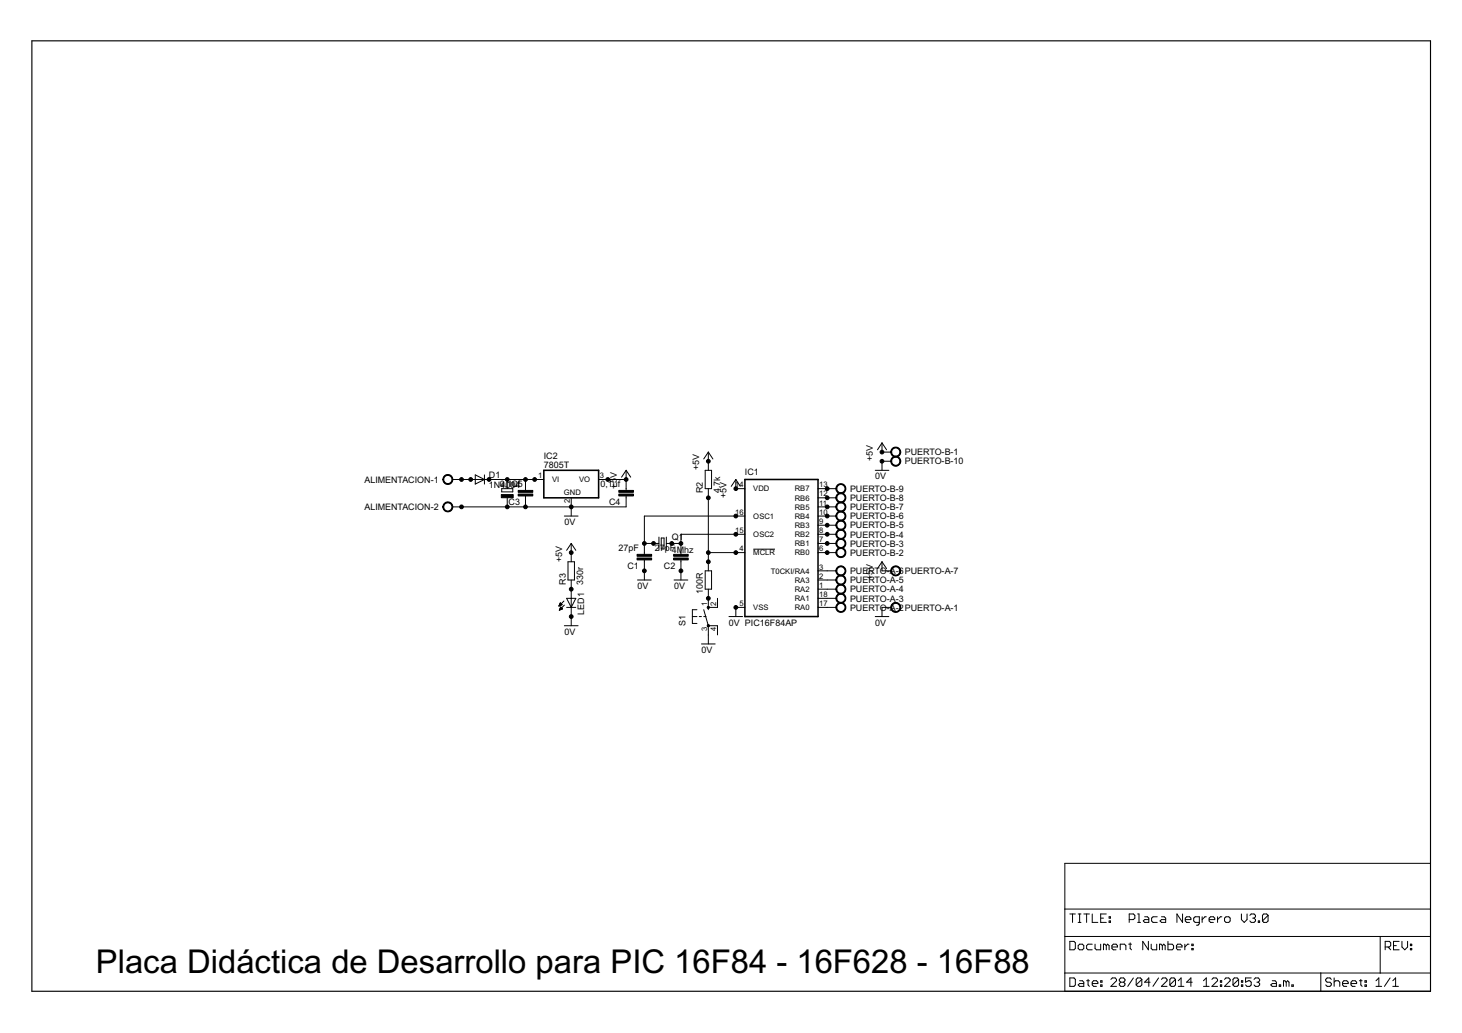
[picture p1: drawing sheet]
<svg xmlns="http://www.w3.org/2000/svg" width="297mm" height="210mm" viewBox="0 0 297 210" stroke-linecap="round" stroke-linejoin="round" font-family="sans-serif">
<g fill="#000" stroke="#000" stroke-width=".2">
<path d="M91.9 97.4h1.9zM95.6 97.4h1.9zM93.8 97.4h1.8zM96.6 98.4l1.8-1zM96.6 96.5v1.9zM96.6 96.5l1.8 .9zM98.4 96.5v.9zM98.4 97.4v1zM97.5 97.4h1.9zM101.9 99.9h2.3zM101.9 99.3v.6zM101.9 99.3h2.3z"/>
<path d="M103.1 97.4v1.9zM103.1 97.4h3.7zM99.4 97.4h3.7zM104.2 99.3v.6zM106.8 97.4v1.9zM106.8 99.3v.4zM106.8 97.4h1.8zM108.6 97.4h1.9zM121.6 97.4h1.9zM123.5 97.4h3.7zM127.2 97.4v1.9zM127.2 99.3v.4z"/>
<path d="M127.2 95.6v1.8zM127.2 95.6l-.9 1.4zM127.2 95.6l.9 1.4zM143.3 95.6v3.7zM143.9 93.7v1.9zM143.9 91.9v1.8zM143.9 91.9l-.9 1.4zM144.6 95.6v3.7zM143.3 95.6h1.3zM143.3 99.3h1.3zM143.9 91.9l.9 1.4zM149.5 99.3h1.8z"/>
<path d="M149.5 97.4v1.9zM149.5 97.4l-.9 1.4zM149.5 97.4l.9 1.4zM166.2 99.3h1.9zM168.1 99.3h1.8zM177.8 95.6h2.8zM179.2 91.9h1.9zM179.2 93.7h1.9zM179.2 93.7v1.9zM179.2 90v1.9zM179.2 90l-.9 1.4zM179.2 90l.9 1.4z"/>
<path d="M91.9 103h1.9zM93.8 103h9.3zM103.1 101.2v1.8zM103.1 103h3.7zM106.8 101.2v1.8zM106.8 100.8v.4zM106.8 103h9.3zM114.7 104.9h2.8zM115.4 114.2v3.7zM116.1 101.2v1.8zM116.1 103v1.9zM116.1 112.3v1.9z"/>
<path d="M116.1 117.9v1.8zM116.1 110.4v1.9zM116.1 110.4l-1 1.4zM116.1 119.7v1.9zM116.1 103h11.1zM116.7 114.2v3.7zM115.4 114.2h1.3zM115.4 117.9h1.3zM116.1 110.4l.9 1.4zM127.2 101.2v1.8zM127.2 100.8v.4zM129.5 117.9h2.8z"/>
<path d="M130.9 114.2v1.8zM130.9 110.4v1.9zM130.9 113.8v.4zM130.9 112.3v.4zM130.9 116v1.9zM130.9 104.9v5.5zM132.8 110.4h1.1zM130.9 110.4h1.9zM133.9 109.1v2.6zM134.3 109.3v2.2zM134.3 111.5h.6zM134.9 109.3v2.2z"/>
<path d="M134.3 109.3h.6zM135.4 110.4h1.1zM135.4 109.1v2.6zM136.5 110.4h1.8zM136.9 117.9h2.8zM138.3 114.2v1.8zM138.3 110.4v1.9zM138.3 113.8v.4zM138.3 112.3v.4zM138.3 116v1.9zM138.3 108.6v1.8zM143.3 116v3.7z"/>
<path d="M143.9 114.2v1.8zM143.9 99.3v1.9zM143.9 112.3v1.9zM143.9 101.2v11.1zM144.6 116v3.7zM143.3 116h1.3zM143.3 119.7h1.3zM149.5 112.3h1.8zM149.5 104.9h1.8zM149.5 108.6h1.8zM130.9 104.9h18.6zM138.3 108.6h11.2z"/>
<path d="M143.9 112.3h5.6zM153.1 111.6h4.4zM166.2 119.7h1.9zM166.2 117.9h1.9zM166.2 116h1.9zM166.2 112.3h1.9zM166.2 110.4h1.9zM166.2 108.6h1.9zM166.2 106.7h1.9zM166.2 104.9h1.9zM166.2 103h1.9zM166.2 101.2h1.9z"/>
<path d="M168.1 112.3h1.8zM168.1 110.4h1.8zM168.1 108.6h1.8zM168.1 106.7h1.8zM168.1 104.9h1.8zM168.1 103h1.8zM168.1 101.2h1.8zM168.1 119.7h1.8zM168.1 117.9h1.8zM168.1 116h1.8zM179.2 116h1.9zM179.2 114.2v1.8z"/>
<path d="M179.2 114.2l-.9 1.3zM179.2 114.2l.9 1.3zM113.8 122.5l-.2 .6zM113.6 123.1h.1zM113.6 123h.3zM113.9 123.3l-.3 .7zM113.7 122.9h.4zM113.7 122.8h.5zM113.7 123.9h.2zM113.7 122.7h.4zM113.7 123.8h.4zM113.7 122.7h.3z"/>
<path d="M113.8 123.7h.5zM113.8 122.6h.1zM113.8 123.6h.4zM113.8 122.5l.4 .4zM113.8 123.5h.3zM113.9 123.5h.2zM113.9 123.3l.4 .4zM113.6 123.1l.6-.2zM113.6 124l.7-.3zM114.6 122.1l-1 1zM114.7 123l-1.1 1zM114.7 127.1h2.8z"/>
<path d="M115.1 121.6l1 1.8zM115.1 123.4h1zM116.1 123.4v1.9zM115.1 121.6h1zM116.1 121.6v1.8zM116.1 125.3v1.8zM117 121.6l-.9 1.8zM116.1 123.4h.9zM116.1 121.6h.9zM140.7 123.9h.9zM140.7 126.7h.9zM140.7 123.9v1.4z"/>
<path d="M140.7 125.3v1.4zM140.7 125.3h.9zM142.1 125.3h.4zM142.5 130.9h2.8zM143 125.3h.4zM143.9 127.1v1.9zM143.9 121.6v1.8zM143.9 123.4v.5zM143 123.9l.9 3.2zM143.9 119.7v1.9zM143.9 129v1.9zM145.8 121.6v1.8z"/>
<path d="M145.8 127.1v1.9zM143.9 123.4h1.9zM143.9 127.1h1.9zM148.1 125.3h2.8zM149.5 123.4h1.8zM149.5 123.4v1.9zM166.2 123.4h1.9zM166.2 121.6h1.9zM168.1 123.4h1.8zM168.1 121.6h1.8zM177.8 125.3h2.8zM179.2 123.4h1.9z"/>
<path d="M179.2 123.4v1.9zM216.3 175.4h74.3zM290.6 175.4v9.3zM216.3 197.7h52.1zM216.3 190.3v7.4zM216.3 184.7v5.6zM216.3 184.7h74.3zM216.3 175.4v9.3zM217.4 198.7v1.7zM217.4 185.7h1.1zM217.4 191.3v1.7zM217.4 193h.8z"/>
<path d="M217.9 185.7v1.7zM217.4 198.7h.8zM218.2 193l.3-.3zM217.4 191.3h.8zM218.2 198.7l.3 .3zM218.5 191.6v1.1zM218.2 191.3l.3 .3zM219.1 187.4h.5zM219.1 185.7h.5zM219.1 192.2v.5zM219.1 192.7l.3 .3zM219.4 199.3h.5z"/>
<path d="M219.4 199.9h.8zM219.4 185.7v1.7zM219.4 193h.5zM219.4 191.9l-.3 .3zM219.9 199.3l.3 .3zM219.9 193l.3-.3zM219.4 191.9h.5zM220.2 199.6v.8zM220.2 185.7h1.1zM220.2 192.2v.5zM219.9 191.9l.3 .3zM220.8 199.3h.5z"/>
<path d="M220.8 185.7v1.7zM220.8 192.2v.5zM220.8 192.7l.3 .3zM221.1 199v1.1zM221.1 191.9l-.3 .3zM221.1 193h.8zM222.2 199.3l-.3 .3zM221.9 185.7v1.7zM221.9 187.4h1.2zM221.1 191.9h.8zM222.2 199.3h.6zM222.5 191.9v.8z"/>
<path d="M222.5 192.7l.3 .3zM222.8 199.3l.3 .3zM222.8 193h.8zM223.1 199.6v.3zM221.9 199.9h1.2zM223.6 199.3h.3zM223.6 199.3v.3zM223.6 185.7v1.7zM223.6 187.4h1.2zM223.6 186.6h.6zM223.6 191.9v1.1zM223.9 199.3v.3z"/>
<path d="M223.6 199.6h.3zM224.2 191.9v1.1zM224.2 191.9h.3zM224.5 191.9l.3 .3zM223.6 185.7h1.2zM224.8 192.2v.8zM225 191.9l-.2 .3zM225 191.9l.3 .3zM225.3 186.3h.3zM225.3 186.3v.3zM225.3 187.1h.3zM225.3 187.1v.3z"/>
<path d="M225.3 192.2v.8zM225.6 186.3v.3zM225.3 186.6h.3zM225.6 187.1v.3zM225.3 187.4h.3zM225.9 192.2v.5zM226.2 191.9l-.3 .3zM226 198.7l-.3 .3zM225.9 192.7l.3 .3zM226.2 191.9h.6zM226 198.7h.6zM226.2 193h.6z"/>
<path d="M226.8 191.9l.2 .3zM226.8 199v.3zM226.6 198.7l.2 .3zM227 192.2v.2zM225.9 192.4h1.1zM227.4 199l.3-.3zM227.4 199.9l.3-.3zM227.4 199v.3zM227.6 191.9v1.1zM227.6 191.9h.9zM227.7 198.7h.6zM227.4 199.3l.3 .3z"/>
<path d="M227.7 199.6h.6zM228.3 198.7l.3 .3zM228.3 199.6l.3 .3zM228.5 191.9l.2 .3zM228.6 199v.3zM228.6 199.3l-.3 .3zM228.6 199.9v.2zM228.7 192.2v.8zM229.3 191.9h.6zM229.4 185.7v1.7zM229.4 185.7h.9zM229.6 191.6v1.1z"/>
<path d="M229.6 192.7l.3 .3zM230.3 185.7l.3 .3zM229.4 186.9h.9zM230.6 186v.6zM230.6 186.6l-.3 .3zM231.1 198.7l-.3 .3zM231.1 198.7h.6zM231.1 185.7h.3zM231.1 187.4h.6zM231.4 185.7v1.7zM231.7 198.7l.3 .3zM232 199v1.1z"/>
<path d="M232.2 191.3v1.7zM232.2 191.3l1.1 1.7zM232.3 187.1l.3-.2zM232.6 199.6h1.1zM232.6 186.3h.5zM232.3 187.1l.3 .3zM232.6 186.9h.8zM233.1 186.3l.3 .3zM233.3 191.3v1.7zM233.4 198.7l-.8 .9zM233.4 186.6v.8zM232.6 187.4h.8z"/>
<path d="M233.9 191.9v.8zM233.9 192.7l.3 .3zM234 186.6v.5zM234 187.1l.3 .3zM234.2 193h.8zM234 186.6l.3-.3zM234.3 187.4h.8zM235 191.9v1.1zM234.3 186.3h.8zM235.6 191.9v1.1zM235.6 191.9h.3zM235.7 187.1l.3-.2z"/>
<path d="M235.9 191.9l.3 .3zM236 186.3h.5zM235.7 187.1l.3 .3zM236 186.9h.8zM236.2 192.2v.8zM236.2 192.2l.3-.3zM236.3 198.7l-.3 .3zM236.5 191.9l.2 .3zM236.5 186.3l.3 .3zM236.7 192.2v.8zM236.3 198.7h.5zM236.8 186.6v.8z"/>
<path d="M236 187.4h.8zM237.1 199v.3zM236.8 198.7l.3 .3zM237.3 191.3v1.7zM237.3 193h.8zM238 198.7l-.3 .3zM238 198.7h.5zM238.1 193l.3-.3zM237.3 191.9h.8zM238.4 192.2v.5zM238.1 191.9l.3 .3zM238.5 198.7l.3 .3z"/>
<path d="M238.8 199v1.1zM239 192.2v.5zM239.3 191.9l-.3 .3zM239.1 185.7v1.7zM239.1 185.7l1.2 1.7zM239 192.7l.3 .3zM239.3 191.9h.6zM239.4 199.3l.6-.6zM239.3 193h.6zM239.9 191.9l.3 .3zM240 198.7v1.7zM240.2 192.2v.2z"/>
<path d="M239 192.4h1.2zM240.3 185.7v1.7zM240.7 191.9v1.1zM240.7 192.4l.6-.5zM240.8 186.6v.5zM240.8 186.6l.3-.3zM241.1 199.6h1.1zM240.8 187.1l.3 .3zM241.1 186.3h.6zM241.3 191.9h.3zM241.1 187.4h.6zM241.7 186.3l.3 .3z"/>
<path d="M242 198.7l-.9 .9zM242 186.6v.3zM240.8 186.9h1.2zM242.1 191.9h.3zM242.1 191.9v.3zM242.1 192.7h.3zM242.1 192.7v.3zM242.4 191.9v.3zM242.1 192.2h.3zM242.4 192.7v.3zM242.1 193h.3zM242.5 186.6v.5z"/>
<path d="M242.5 187.1l.3 .3zM242.5 186.6l.3-.3zM242.8 187.4h.9zM243.1 188h.3zM243.7 187.7l-.3 .3zM243.7 186.3v1.4zM242.8 186.3h.9zM244.2 186.3v1.1zM244.2 186.9l.6-.6zM244.5 199.3l.6-.6zM244.8 186.3h.3zM245.1 198.7v1.7z"/>
<path d="M245.7 186.6v.5zM245.7 186.6l.3-.3zM245.7 187.1l.3 .3zM246 186.3h.5zM246.5 198.7l-.3 .3zM246 187.4h.5zM246.5 186.3l.3 .3zM246.8 186.6v.3zM245.7 186.9h1.1zM246.5 198.7h.6zM247.4 199v.3zM247.1 198.7l.3 .3z"/>
<path d="M247.4 186.3v1.1zM247.4 186.9l.5-.6zM247.9 199.3h.3zM247.9 199.3v.3zM247.9 186.3h.3zM248.2 199.3v.3zM247.9 199.6h.3zM248.8 186.6v.5zM248.8 187.1l.3 .3zM249.1 198.7l-.3 .3zM249.1 187.4h.6zM248.8 186.6l.3-.3z"/>
<path d="M249.1 198.7h.5zM249.9 187.1l-.2 .3zM249.1 186.3h.6zM249.9 199v.3zM249.6 198.7l.3 .3zM249.9 186.6v.5zM249.7 186.3l.2 .3zM250.8 198.7l-.3 .3zM250.8 198.7h.6zM251.4 198.7l.3 .3zM251.7 199v1.1zM252.2 199.3h.3z"/>
<path d="M252.2 199.3v.3zM252.2 185.7v1.2zM252.2 186.9l.6 .5zM252.5 199.3v.3zM252.2 199.6h.3zM252.8 187.4l.6-.5zM253.1 198.7v.9zM253.1 199.6l.5-.3zM253.4 185.7v1.2zM253.6 199.3h.3zM253.9 199.3l.3 .3zM253.9 186l.3-.3z"/>
<path d="M253.1 198.7h1.1zM254.2 199.6v.5zM254.2 185.7h.6zM253.9 187.1l.3 .3zM255.1 198.7l-.3 .3zM254.8 185.7l.3 .3zM254.5 186.6h.3zM254.8 186.6l.3 .3zM254.2 187.4h.6zM255.1 198.7h.5zM255.1 186v.3zM254.8 186.6l.3-.3z"/>
<path d="M255.1 186.9v.2zM255.1 187.1l-.3 .3zM255.6 198.7l.3 .3zM255.4 199.6h.2zM255.6 199.6l.3 .3zM255.7 187.1v.3zM255.7 187.1h.2zM255.9 199v.3zM255.9 199.3l-.3 .3zM255.9 199.9v.2zM255.9 187.1v.3zM255.7 187.4h.2z"/>
<path d="M256.5 186v1.1zM256.5 186l.3-.3zM256.5 187.1l1.1-1.1zM256.8 185.7h.5zM256.5 187.1l.3 .3zM257.3 185.7l.3 .3zM256.8 187.4h.5zM257.6 186v1.1zM257.3 187.4l.3-.3zM258.5 199.3h.6zM258.5 199.9h.8zM259.1 199.3l.2 .3z"/>
<path d="M259.3 199.6v.8zM260.8 199.3h.2zM261 199.3l.3 .3zM261.3 199.6v.8zM261.3 199.6l.3-.3zM261.6 199.3l.3 .3zM261.9 199.6v.8zM268.4 197.7v3.7zM268.4 197.7h12zM269.3 199v.3zM269.3 199.3l.3 .3zM269.6 198.7l-.3 .3z"/>
<path d="M269.6 199.6h.6zM269.6 198.7h.6zM270.2 199.6l.3 .3zM270.2 198.7l.3 .3zM270.5 199.9v.2zM271.1 198.7v1.7zM271.4 199.3l-.3 .3zM271.4 199.3h.5zM271.9 199.3l.3 .3zM272.2 199.6v.8zM273 199.3l-.2 .3zM273 199.3h.6z"/>
<path d="M273.6 199.3l.3 .3zM273.9 199.6v.3zM272.8 199.9h1.1zM274.8 199.3l-.3 .3zM274.8 199.3h.5zM275.3 199.3l.3 .3zM275.6 199.6v.3zM274.5 199.9h1.1zM276.2 199.3h.6zM276.5 199v1.1zM277.3 199.3h.3zM277.3 199.3v.3z"/>
<path d="M277.6 199.3v.3zM277.3 199.6h.3zM279.6 199.3l.5-.6zM280.1 198.7v1.7zM280.4 190.3v7.4zM216.3 190.3h64.1zM280.4 197.7h10.2zM281.4 191.3v1.7zM281.4 191.3h.9zM282 192.4l.6 .6zM282.3 191.3l.3 .3zM281.4 192.4h.9z"/>
<path d="M282.6 191.6v.6zM282.6 192.2l-.3 .2zM283 199.3l.5-.6zM283.1 191.3v1.7zM283.1 193h1.2zM283.1 192.2h.6zM283.5 198.7v1.7zM283.1 191.3h1.2zM284.8 191.3v1.1zM284.8 192.4l.6 .6zM285.4 193l.6-.6zM286 191.3v1.1z"/>
<path d="M286.6 191.9h.2zM286.6 191.9v.3zM286.6 192.7h.2zM286.6 192.7v.3zM286.8 191.9v.3zM286.6 192.2h.2zM286.8 192.7v.3zM286.6 193h.2zM280.4 190.3h10.2zM290.6 190.3v7.4zM290.6 197.7v3.7zM290.6 184.7v5.6z"/>
<path d="M216.3 201.4h52.1zM216.3 197.7v3.7zM217.4 200.4h.8zM218.5 200.1l-.3 .3zM218.5 199v1.1zM219.1 200.1l.3-.2zM219.1 200.1l.3 .3zM219.4 200.4h.8zM221.1 200.1l.2 .3zM221.9 199.6v.5zM221.9 200.1l.3 .3zM222.2 200.4h.6z"/>
<path d="M223.6 200.1h.3zM223.6 200.1v.3zM223.9 200.1v.3zM223.6 200.4h.3zM225.7 200.4l1.1-1.1zM225.7 200.4h1.1zM227.4 199.9v.2zM227.4 200.1l.3 .3zM227.7 200.4h.6zM228.6 200.1l-.3 .3zM230.3 198.7l-1.2 1.7zM230.8 199v1.1z"/>
<path d="M230.8 200.1l1.2-1.1zM230.8 200.1l.3 .3zM231.1 200.4h.6zM232 200.1l-.3 .3zM233.4 198.7v1.7zM235.4 198.7l-1.1 1.7zM236 200.4l1.1-1.1zM236 200.4h1.1zM237.7 199v1.1zM237.7 200.1l1.1-1.1zM237.7 200.1l.3 .3zM238 200.4h.5z"/>
<path d="M238.8 200.1l-.3 .3zM239.4 200.4h1.1zM242 198.7v1.7zM244.5 200.4h1.2zM246.2 200.4l1.2-1.1zM246.2 200.4h1.2zM247.9 200.1h.3zM247.9 200.1v.3zM248.2 200.1v.3zM247.9 200.4h.3zM248.8 200.4l1.1-1.1zM248.8 200.4h1.1z"/>
<path d="M250.5 199v1.1zM250.5 200.1l1.2-1.1zM250.5 200.1l.3 .3zM250.8 200.4h.6zM251.7 200.1l-.3 .3zM252.2 200.1h.3zM252.2 200.1v.3zM252.5 200.1v.3zM252.2 200.4h.3zM253.1 200.1l.2 .3zM253.3 200.4h.6zM254.2 200.1l-.3 .3z"/>
<path d="M254.8 200.1l.3 .3zM255.1 200.4h.5zM255.9 200.1l-.3 .3zM258.2 200.1l.3-.2zM258.2 200.1l.3 .3zM258.5 200.4h.8zM259.9 200.1v.3zM259.9 200.1h.3zM260.2 200.1v.3zM259.9 200.4h.3zM260.8 199.3v1.1zM262.5 200.1v.3z"/>
<path d="M262.5 200.1h.3zM262.8 200.1v.3zM262.5 200.4h.3zM268.4 201.4h22.2zM269.3 200.1l.3 .3zM269.6 200.4h.6zM270.5 200.1l-.3 .3zM272.8 199.6v.5zM272.8 200.1l.2 .3zM273 200.4h.6zM274.5 199.6v.5zM274.5 200.1l.3 .3z"/>
<path d="M274.8 200.4h.5zM276.5 200.1l.3 .3zM277.3 200.1h.3zM277.3 200.1v.3zM277.6 200.1v.3zM277.3 200.4h.3zM279.6 200.4h1.1zM282.4 198.7l-1.1 1.7zM283 200.4h1.1z"/>
<path d="M90.4 96.6a1.02 1.02 0 0 1 1.5 .4 1.02 1.02 0 0 1-.7 1.4 1.02 1.02 0 0 1-1.2-1h.1a.84 .84 0 0 1 1.2-.8 .84 .84 0 0 1 .3 1.4 .84 .84 0 0 1-1.4-.3l-.1-.3h-.1z" fill-rule="evenodd"/>
<path d="M170.2 98.5a1.03 1.03 0 0 1 1.6 .3 1.03 1.03 0 0 1-.7 1.5 1.03 1.03 0 0 1-1.3-1h.2a.84 .84 0 0 1 1.2-.8 .84 .84 0 0 1 .2 1.4 .84 .84 0 0 1-1.3-.4l-.1-.2h-.2z" fill-rule="evenodd"/>
<path d="M181.4 91.1a1.02 1.02 0 0 1 1.5 .3 1.02 1.02 0 0 1-.7 1.4 1.02 1.02 0 0 1-1.2-.9h.2a.83 .83 0 0 1 1.2-.7 .83 .83 0 0 1 .1 1.4 .83 .83 0 0 1-1.3-.5v-.2h-.2v-.3z" fill-rule="evenodd"/>
<path d="M181.1 93.1a1.02 1.02 0 0 1 1.7 0 1.02 1.02 0 0 1-.5 1.6 1.02 1.02 0 0 1-1.3-1h.2a.83 .83 0 0 1 1.2-.7 .83 .83 0 0 1 .1 1.4 .83 .83 0 0 1-1.3-.4v-.3h-.2z" fill-rule="evenodd"/>
<path d="M90.1 102.4a1.02 1.02 0 0 1 1.7 0 1.02 1.02 0 0 1-.5 1.6 1.02 1.02 0 0 1-1.3-1h.1a.84 .84 0 0 1 1.2-.8 .84 .84 0 0 1 .3 1.4 .84 .84 0 0 1-1.4-.3l-.1-.3h-.1z" fill-rule="evenodd"/>
<path d="M170.2 111.5a1.03 1.03 0 0 1 1.6 .3 1.03 1.03 0 0 1-.7 1.5 1.03 1.03 0 0 1-1.3-1h.2a.84 .84 0 0 1 1.2-.8 .84 .84 0 0 1 .2 1.4 .84 .84 0 0 1-1.3-.4l-.1-.2h-.2z" fill-rule="evenodd"/>
<path d="M170.2 109.6a1.03 1.03 0 0 1 1.6 .4 1.03 1.03 0 0 1-.7 1.4 1.03 1.03 0 0 1-1.3-1h.2a.84 .84 0 0 1 1.2-.8 .84 .84 0 0 1 .2 1.4 .84 .84 0 0 1-1.3-.3l-.1-.3h-.2z" fill-rule="evenodd"/>
<path d="M170.2 107.8a1.02 1.02 0 0 1 1.6 .3 1.02 1.02 0 0 1-.7 1.5 1.02 1.02 0 0 1-1.3-1h.2a.84 .84 0 0 1 1.2-.8 .84 .84 0 0 1 .2 1.4 .84 .84 0 0 1-1.3-.4l-.1-.2h-.2z" fill-rule="evenodd"/>
<path d="M170.2 105.9a1.03 1.03 0 0 1 1.6 .4 1.03 1.03 0 0 1-.7 1.4 1.03 1.03 0 0 1-1.3-1h.2a.84 .84 0 0 1 1.2-.8 .84 .84 0 0 1 .2 1.4 .84 .84 0 0 1-1.3-.3l-.1-.3h-.2z" fill-rule="evenodd"/>
<path d="M170.2 104.1a1.03 1.03 0 0 1 1.6 .3 1.03 1.03 0 0 1-.7 1.5 1.03 1.03 0 0 1-1.3-1h.2a.84 .84 0 0 1 1.2-.8 .84 .84 0 0 1 .2 1.4 .84 .84 0 0 1-1.3-.4l-.1-.2h-.2z" fill-rule="evenodd"/>
<path d="M170.2 102.2a1.02 1.02 0 0 1 1.6 .4 1.02 1.02 0 0 1-.7 1.4 1.02 1.02 0 0 1-1.3-1h.2a.84 .84 0 0 1 1.2-.8 .84 .84 0 0 1 .2 1.4 .84 .84 0 0 1-1.3-.3l-.1-.3h-.2z" fill-rule="evenodd"/>
<path d="M170.2 100.4a1.02 1.02 0 0 1 1.6 .3 1.02 1.02 0 0 1-.7 1.4 1.02 1.02 0 0 1-1.3-.9h.2a.84 .84 0 0 1 1.2-.9 .84 .84 0 0 1 .2 1.4 .84 .84 0 0 1-1.3-.3l-.1-.2h-.2l.1-.4z" fill-rule="evenodd"/>
<path d="M170.2 118.9a1.03 1.03 0 0 1 1.6 .4 1.03 1.03 0 0 1-.7 1.4 1.03 1.03 0 0 1-1.3-1h.2a.84 .84 0 0 1 1.2-.8 .84 .84 0 0 1 .2 1.4 .84 .84 0 0 1-1.3-.3l-.1-.3h-.2z" fill-rule="evenodd"/>
<path d="M170.2 117.1a1.03 1.03 0 0 1 1.6 .3 1.03 1.03 0 0 1-.7 1.4 1.03 1.03 0 0 1-1.3-.9h.2a.84 .84 0 0 1 1.2-.8 .84 .84 0 0 1 .2 1.4 .84 .84 0 0 1-1.3-.4l-.1-.2h-.2z" fill-rule="evenodd"/>
<path d="M170.2 115.2a1.02 1.02 0 0 1 1.6 .4 1.02 1.02 0 0 1-.7 1.4 1.02 1.02 0 0 1-1.3-1h.2a.84 .84 0 0 1 1.2-.8 .84 .84 0 0 1 .2 1.4 .84 .84 0 0 1-1.3-.4l-.1-.2h-.2z" fill-rule="evenodd"/>
<path d="M181.1 115.4a1.02 1.02 0 0 1 1.7 0 1.02 1.02 0 0 1-.5 1.6 1.02 1.02 0 0 1-1.3-1h.2a.83 .83 0 0 1 1.2-.7 .83 .83 0 0 1 .1 1.4 .83 .83 0 0 1-1.3-.5v-.2h-.2z" fill-rule="evenodd"/>
<path d="M143.7 123.3h.4v.3h-.4z" fill-rule="evenodd"/>
<path d="M170.2 122.6a1.02 1.02 0 0 1 1.6 .4 1.02 1.02 0 0 1-.7 1.4 1.02 1.02 0 0 1-1.3-1h.2a.84 .84 0 0 1 1.2-.8 .84 .84 0 0 1 .2 1.4 .84 .84 0 0 1-1.3-.3l-.1-.3h-.2z" fill-rule="evenodd"/>
<path d="M170.2 120.8a1.03 1.03 0 0 1 1.6 .3 1.03 1.03 0 0 1-.7 1.5 1.03 1.03 0 0 1-1.3-1h.2a.84 .84 0 0 1 1.2-.8 .84 .84 0 0 1 .2 1.4 .84 .84 0 0 1-1.3-.4l-.1-.2h-.2l.1-.3z" fill-rule="evenodd"/>
<path d="M181.1 122.9a1.02 1.02 0 0 1 1.7-.1 1.02 1.02 0 0 1-.5 1.6 1.02 1.02 0 0 1-1.3-1h.2a.84 .84 0 0 1 1.2-.7 .84 .84 0 0 1 .1 1.4 .84 .84 0 0 1-1.3-.4v-.3h-.2z" fill-rule="evenodd"/>
<circle cx="93.8" cy="97.4" r=".38"/>
<circle cx="95.6" cy="97.4" r=".38"/>
<circle cx="99.4" cy="97.4" r=".38"/>
<circle cx="103.1" cy="97.4" r=".38"/>
<circle cx="106.8" cy="97.4" r=".38"/>
<circle cx="108.6" cy="97.4" r=".38"/>
<circle cx="123.5" cy="97.4" r=".38"/>
<circle cx="127.2" cy="97.4" r=".38"/>
<circle cx="143.9" cy="93.7" r=".38"/>
<circle cx="149.5" cy="99.3" r=".38"/>
<circle cx="168.1" cy="99.3" r=".38"/>
<circle cx="179.2" cy="91.9" r=".38"/>
<circle cx="179.2" cy="93.7" r=".38"/>
<circle cx="93.8" cy="103" r=".38"/>
<circle cx="103.1" cy="103" r=".38"/>
<circle cx="106.8" cy="103" r=".38"/>
<circle cx="116.1" cy="112.3" r=".38"/>
<circle cx="116.1" cy="103" r=".38"/>
<circle cx="116.1" cy="119.7" r=".38"/>
<circle cx="130.9" cy="116" r=".38"/>
<circle cx="130.9" cy="110.4" r=".38"/>
<circle cx="132.8" cy="110.4" r=".38"/>
<circle cx="136.5" cy="110.4" r=".38"/>
<circle cx="138.3" cy="116" r=".38"/>
<circle cx="138.3" cy="110.4" r=".38"/>
<circle cx="143.9" cy="101.2" r=".38"/>
<circle cx="143.9" cy="114.2" r=".38"/>
<circle cx="143.9" cy="112.3" r=".38"/>
<circle cx="149.5" cy="104.9" r=".38"/>
<circle cx="149.5" cy="112.3" r=".38"/>
<circle cx="149.5" cy="108.6" r=".38"/>
<circle cx="168.1" cy="110.4" r=".38"/>
<circle cx="168.1" cy="104.9" r=".38"/>
<circle cx="168.1" cy="112.3" r=".38"/>
<circle cx="168.1" cy="108.6" r=".38"/>
<circle cx="168.1" cy="101.2" r=".38"/>
<circle cx="168.1" cy="106.7" r=".38"/>
<circle cx="168.1" cy="103" r=".38"/>
<circle cx="116.1" cy="125.3" r=".38"/>
<circle cx="143.9" cy="121.6" r=".38"/>
<circle cx="143.9" cy="127.1" r=".24"/>
<circle cx="149.5" cy="123.4" r=".38"/>
</g>
<path d="M110.5 95.6v5.6zM110.5 95.6h11.1zM151.3 97.4h14.9zM166.2 97.4v27.9zM110.5 101.2h11.1zM121.6 95.6v5.6zM151.3 97.4v27.9zM151.3 125.3h14.9z" fill="#000" stroke="#000" stroke-width=".32"/>
<path d="M105.3 99.7h2.9v.3h-2.9zM125.7 99.7h3v.3h-3zM101.9 100.5h2.4v.6h-2.4zM105.3 100.4h2.9v.4h-2.9zM125.7 100.4h3v.4h-3zM129.4 112.6h3v.4h-3zM129.4 113.4h3v.4h-3zM136.9 112.6h2.9v.4h-2.9zM136.9 113.4h2.9v.4h-2.9z" fill="#000" stroke="#000" stroke-width=".2"/>
<path d="M6.5 8.3v193.1zM6.5 8.3h284.1zM6.5 201.4h284.1zM290.6 8.3v193.1z" fill="#000" stroke="#000" stroke-width=".23"/>
<text font-size="7.5" x="19.5" y="197.7">Placa Didáctica de Desarrollo para PIC 16F84 - 16F628 - 16F88</text>
<g font-size="2">
<text x="110.5" y="95.1">7805T</text>
<text x="110.5" y="93.3">IC2</text>
<text x="142.1" y="95.6" transform="rotate(-90 142.1 95.6)">+5V</text>
<text x="177.3" y="93.7" transform="rotate(-90 177.3 93.7)">+5V</text>
<text x="183.8" y="92.5">PUERTO-B-1</text>
<text x="183.8" y="94.4">PUERTO-B-10</text>
<text x="74" y="98.1">ALIMENTACION-1</text>
<text x="99.3" y="99.1">1N04,010Cf5</text>
<text x="99.3" y="97.1">D1</text>
<text x="104.1" y="99">u4</text>
<text x="122" y="99">0,1uf</text>
<text x="125.3" y="99.3" transform="rotate(-90 125.3 99.3)">+5</text>
<text x="125.3" y="97.2" transform="rotate(-90 125.3 97.2)">V</text>
<text x="142.8" y="100.2" transform="rotate(-90 142.8 100.2)">R2</text>
<text x="146.3" y="100.2" transform="rotate(-90 146.3 100.2)">4.7k</text>
<text x="147.6" y="101.1" transform="rotate(-90 147.6 101.1)">+5V</text>
<text x="151.3" y="96.5">IC1</text>
<text x="172.7" y="101.8">PUERTO-B-8</text>
<text x="172.7" y="99.9">PUERTO-B-9</text>
<text x="177.8" y="97.4">0V</text>
<text x="74" y="103.6">ALIMENTACION-2</text>
<text x="103.3" y="102.7">C3</text>
<text x="114.7" y="106.7">0V</text>
<text x="123.8" y="102.7">C4</text>
<text x="172.7" y="107.4">PUERTO-B-5</text>
<text x="172.7" y="105.5">PUERTO-B-6</text>
<text x="172.7" y="103.7">PUERTO-B-7</text>
<text x="125.6" y="112">27pF</text>
<text x="133.1" y="112">27pF4Mhz</text>
<text x="136.5" y="109.7">Q1</text>
<text x="172.7" y="112.9">PUERTO-B-2</text>
<text x="172.7" y="111.1">PUERTO-B-3</text>
<text x="172.7" y="109.2">PUERTO-B-4</text>
<text x="114.2" y="114.1" transform="rotate(-90 114.2 114.1)">+5V</text>
<text x="115" y="118.8" transform="rotate(-90 115 118.8)">R3</text>
<text x="118.5" y="118.8" transform="rotate(-90 118.5 118.8)">330r</text>
<text x="127.5" y="115.7">C1</text>
<text x="129.5" y="119.7">0V</text>
<text x="134.9" y="115.7">C2</text>
<text x="137" y="119.7">0V</text>
<text x="172.7" y="118.5">PUERTO-A-5</text>
<text x="172.7" y="116.7">PUERTO-A-6PUERTO-A-7</text>
<text x="177.3" y="117.9" transform="rotate(-90 177.3 117.9)">+5V</text>
<text x="118.7" y="124.9" transform="rotate(-90 118.7 124.9)">LED1</text>
<text x="142.8" y="120.6" transform="rotate(-90 142.8 120.6)">100R</text>
<text x="172.7" y="124.1">PUERTO-A-2PUERTO-A-1</text>
<text x="172.7" y="122.2">PUERTO-A-3</text>
<text x="172.7" y="120.4">PUERTO-A-4</text>
<text x="114.7" y="129">0V</text>
<text x="139.3" y="127.1" transform="rotate(-90 139.3 127.1)">S1</text>
<text x="148.1" y="127.1">0V PIC16F84AP</text>
<text x="177.8" y="127.1">0V</text>
<text x="142.5" y="132.7">0V</text>
</g>
<g font-size="1.7">
<text x="109.4" y="97.2">1</text>
<text x="112.2" y="98">VI</text>
<text x="114.6" y="100.6">GND</text>
<text x="117.7" y="98">VO</text>
<text x="121.9" y="97.2">3</text>
<text x="149.4" y="99">14</text>
<text x="153.1" y="99.8">VDD</text>
<text x="161.5" y="101.7">RB6</text>
<text x="161.5" y="99.9">RB7</text>
<text x="166.5" y="100.9">12</text>
<text x="166.5" y="99">13</text>
<text x="115.8" y="102.3" transform="rotate(-90 115.8 102.3)">2</text>
<text x="149.4" y="104.6">16</text>
<text x="153.1" y="105.4">OSC1</text>
<text x="161.5" y="107.3">RB3</text>
<text x="161.5" y="105.4">RB4</text>
<text x="161.5" y="103.6">RB5</text>
<text x="166.5" y="106.5">9</text>
<text x="166.5" y="104.6">10</text>
<text x="166.5" y="102.7">11</text>
<text x="149.4" y="108.3">15</text>
<text x="150.2" y="112">4</text>
<text x="153.1" y="112.8">MCLR</text>
<text x="153.1" y="109.1">OSC2</text>
<text x="161.5" y="112.9">RB0</text>
<text x="161.5" y="111">RB1</text>
<text x="161.5" y="109.1">RB2</text>
<text x="166.5" y="112">6</text>
<text x="166.5" y="110.2">7</text>
<text x="166.5" y="108.3">8</text>
<text x="156.6" y="116.6">T0CKI/RA4</text>
<text x="161.5" y="118.4">RA3</text>
<text x="166.5" y="119.5">1</text>
<text x="166.5" y="117.6">2</text>
<text x="166.5" y="115.7">3</text>
<text x="143.7" y="123.2" transform="rotate(-90 143.7 123.2)">1</text>
<text x="145.5" y="123.2" transform="rotate(-90 145.5 123.2)">2</text>
<text x="150.2" y="123.2">5</text>
<text x="153.1" y="124">VSS</text>
<text x="161.5" y="124">RA0</text>
<text x="161.5" y="122.1">RA1</text>
<text x="161.5" y="120.3">RA2</text>
<text x="166.5" y="123.2">17</text>
<text x="166.5" y="121.3">18</text>
<text x="143.7" y="128.3" transform="rotate(-90 143.7 128.3)">3</text>
<text x="145.5" y="128.3" transform="rotate(-90 145.5 128.3)">4</text>
</g>
<text font-size="1.5" x="102.6" y="99" transform="rotate(-90 102.6 99)">+</text>
</svg>
